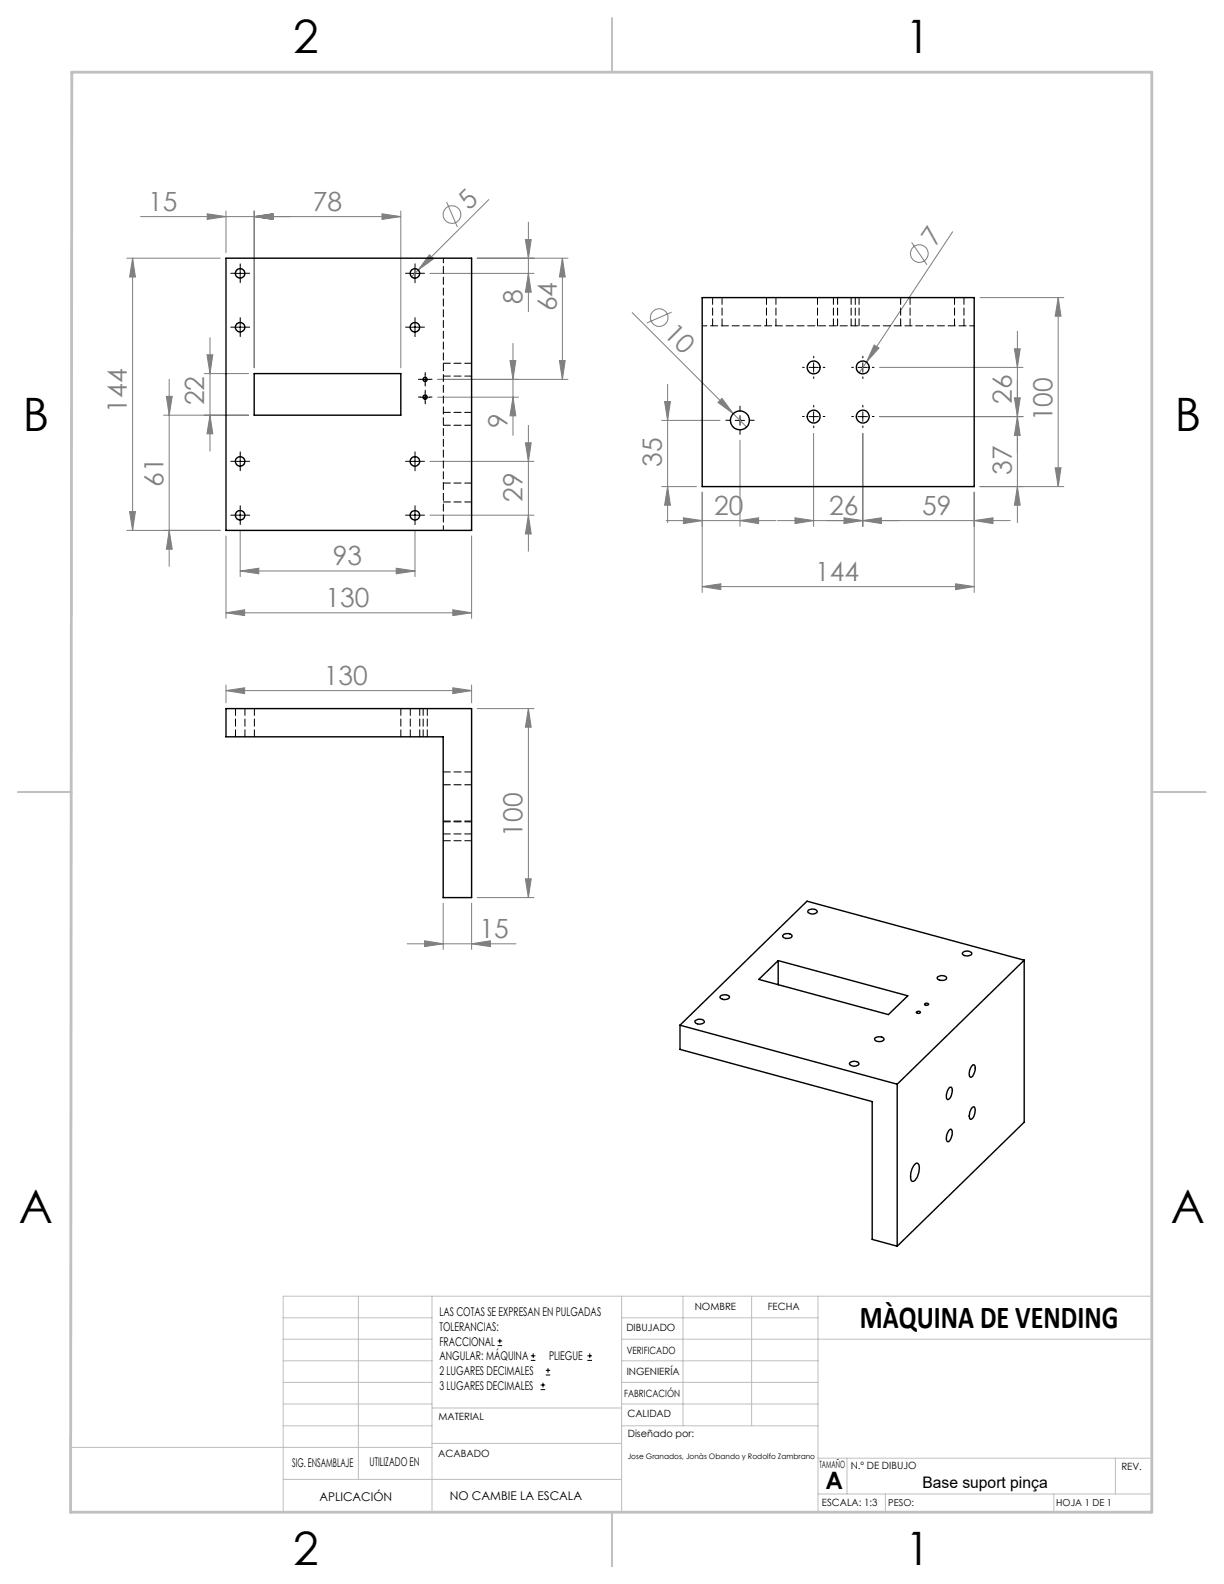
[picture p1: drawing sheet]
<svg xmlns="http://www.w3.org/2000/svg" width="216mm" height="279mm" viewBox="0 0 216 279" stroke-linecap="round" stroke-linejoin="round" font-family="sans-serif">
<g fill="none" stroke="#c0c0c0" stroke-width=".18">
<path d="M50 232.4h26.2M50 236.2h26.2M63.2 228.6v32.3M76.2 228.6v38.1M109.6 228.6v38.1M109.6 232.4h34.7M109.6 236.2h93.6M120.5 228.6v22.9M132.6 228.6v22.9M144.3 228.6v38.1M203.2 228.6h-153.2v38.1M12.5 255.3h63.7"/>
<path d="M50 243.8h26.2M50 251.5h26.2M50 240h26.2M50 247.7h26.2M76.2 254.6h33.4M76.2 248.4h33.4M109.6 243.8h34.7M109.6 251.5h34.7M109.6 240h34.7M109.6 247.7h34.7M144.3 257.2h58.9M149.4 257.2v6.3"/>
<path d="M196.7 257.2v6.3M50 260.9h59.6M144.3 263.5h58.9M156.2 263.5v3.2M185.9 263.5v3.2"/>
</g>
<path d="M108 3.2v9.5M3.1 139.7h9.6M203.2 139.7h9.5M108 266.7v9.6" fill="none" stroke="#c0c0c0" stroke-width=".25"/>
<path d="M12.7 12.7h190.5v254h-190.7z" fill="none" stroke="#c0c0c0" stroke-width=".5"/>
<g fill="none" stroke="#808080" stroke-width=".18">
<path d="M24.8 38.2h45.9M36.5 37.7l3.4 .5-3.4 .5zM39.9 37.2v7.4M44.8 38.2l3.4-.5v1zM44.8 37.2v27.7M67.4 37.7l3.3 .5-3.3 .5zM70.7 37.2v27.7M78.8 35.6l1.9 4.4M86.2 35.2l-12.4 12.4M93.2 39.2v15.8M22.4 45.5h16.4M23.4 45.5v48.1"/>
<path d="M23.4 45.5l.5 3.4h-1zM37 59.5v20.1M73.8 47.6l-1.2 1.2M75.7 44.9l.8 .7-2.7 2zM75.8 48.2h18.4M84.2 45.5h16M92.7 42.3h1l-.5 3.2zM93.2 48.2l.5 3.3h-1zM99.2 45.5v21.4M99.2 45.5l.5 3.4h-1zM111.5 55.1l17.8 17.9M118.5 55.1l-4.4 1.9"/>
<path d="M160.8 42.8l2.7 3.9M168 40.9l-15.2 23M172.9 52.5h14.7M179.5 58.5v33.7M186.7 52.5v33.3M186.7 52.5l.4 3.3h-1zM28.9 73.2h15M29.4 69.9h1l-.6 3.3zM29.8 66.9v33M36 65.9h7.9M36.5 62.6h1l-.5 3.3zM37 73.2l.5 3.3h-1z"/>
<path d="M77.2 66.9h23M77.2 70.1h14.3M90 63.6h1l-.5 3.3zM90.5 70.1l.5 3.2h-1zM90.5 60.6v16.2M92.7 78.1h1l-.5 3.3zM93.2 75v22.2M98.7 63.6h1l-.5 3.3zM116.7 74.2h10.3M117.2 70.8h1.1l-.5 3.4zM117.8 67.8v24.4M126.6 71l.8-.7 1.9 2.7z"/>
<path d="M129.3 73l2.4 2.3M130.5 77.6v15.3M143.5 76.4v16.5M152.2 76.4v16.5M152.8 63.9l-1.2 1.9M154.2 60.9l.8 .5-2.2 2.5zM155.2 64.8h25.2M155.2 73.5h25.2M178.9 61.5h1.1l-.5 3.3zM178.9 70.2h1.1l-.5 3.3zM179.5 73.5l.5 3.3h-1.1zM22.9 90.2h1l-.5 3.4z"/>
<path d="M29.8 93.6l.6 3.3h-1zM38.8 93.6h-16.4M39.9 94.5v14.6M42.4 93.6v8.1M73.2 93.6v8.1M75.8 90.9h18.4M75.8 81.4h18.4M83.2 94.5v14.6M93.2 90.9l.5 3.3h-1zM116.7 85.8h6.1M117.5 91.8h19.4M117.8 85.8l.5 3.3h-1.1z"/>
<path d="M120.5 91.3l3.4 .5-3.4 .6zM123.9 86.8v17.7M130.5 91.8l3.3-.5v1.1zM137.2 91.8h41M140.2 91.3l3.3 .5-3.3 .6zM148.9 91.3l3.3 .5-3.3 .6zM152.2 91.8l3.3-.5v1.1zM171.8 91.8l3.4-.5v1.1zM171.8 86.8v17.7M172.9 85.8h14.7M179.5 85.8l.5 3.3h-1.1zM186.1 82.5h1l-.4 3.3z"/>
<path d="M39.9 108.1l3.2-.5v1zM39.9 108.1h43.3M42.4 100.7l3.2-.5v1zM42.4 100.7h30.8M69.9 100.2l3.3 .5-3.3 .5zM79.9 107.6l3.3 .5-3.3 .5zM123.9 103.5l3.2-.5v1zM123.9 103.5h47.9M168.6 103l3.2 .5-3.2 .5zM39.9 121.8l3.2-.5v1zM39.9 120.8v3.2M39.9 121.8h43.3"/>
<path d="M79.9 121.3l3.3 .5-3.3 .5zM83.2 120.8v3.2M84.2 125h10M93.2 125v33.3M93.2 125l.5 3.3h-1zM78.2 159.3v8.2M83.2 159.3v8.2M84.2 158.3h10M92.7 155h1l-.5 3.3zM71.8 166.5h19.2M74.9 165.9l3.3 .6-3.3 .5zM83.2 166.5l3.3-.6v1.1z"/>
<circle cx="79.7" cy="37.8" r="1.55"/>
<circle cx="116.3" cy="56" r="1.55"/>
<circle cx="162.2" cy="44.7" r="1.56"/>
</g>
<g fill="none" stroke="#000" stroke-width=".18" stroke-dasharray="15.2 1.3 1.3 1.3">
<path d="M41.5 48.2h-.8M41.5 57.7h-.8M42.4 47.4v-.9M42.4 49v.9M42.4 56.9v-.9M42.4 58.5v.9M43.2 48.2h.8M43.2 57.7h.8M72.4 57.7h-.9M72.4 48.2h-.9M73.2 56.9v-.9M73.2 58.5v.9"/>
<path d="M73.2 47.4v-.9M73.2 49v.9M74 57.7h.9M74 48.2h.9M74.2 70h-.4M74.2 66.9h-.4M75 69.2v-.4M75 70.9v.3M75 66.1v-.4M75 67.7v.4M75.8 70h.4M75.8 66.9h.4"/>
<path d="M128.9 74.1h-.9M130.5 72.5v-.9M130.5 75.8v.8M132.2 74.1h.8M141.9 64.8h-.3M141.9 73.5h-.3M143.5 63.1v-.3M143.5 66.5v.3M143.5 71.8v-.3M143.5 75.1v.3M145.2 64.8h.3M145.2 73.5h.3"/>
<path d="M150.5 73.5h-.3M150.5 64.8h-.3M152.2 71.8v-.3M152.2 75.1v.3M152.2 63.1v-.3M152.2 66.5v.3M153.9 73.5h.3M153.9 64.8h.3M41.5 90.9h-.8M41.5 81.4h-.8M42.4 90v-.8M42.4 91.7v.8"/>
<path d="M42.4 80.5v-.8M42.4 82.2v.8M43.2 90.9h.8M43.2 81.4h.8M72.4 81.4h-.9M72.4 90.9h-.9M73.2 80.5v-.8M73.2 82.2v.8M73.2 90v-.8M73.2 91.7v.8M74 81.4h.9M74 90.9h.9"/>
</g>
<g fill="none" stroke="#000" stroke-width=".18">
<path d="M41.5 48.2h1.7M41.5 57.7h1.7M42.4 47.4v1.7M42.4 56.9v1.7M72.4 48.2h1.6M72.4 57.7h1.6M73.2 47.4v1.7M73.2 56.9v1.7M74.2 70.1h1.6M74.2 66.9h1.6M75 66.1v1.7M75 69.2v1.7"/>
<path d="M129.7 74.2h1.6M130.5 73.3v1.7M142.7 73.5h1.7M142.7 64.8h1.7M143.5 64v1.7M143.5 72.6v1.7M151.3 73.5h1.7M151.3 64.8h1.7M152.2 64v1.7M152.2 72.6v1.7M41.5 90.9h1.7M41.5 81.4h1.7"/>
<path d="M42.4 80.6v1.6M42.4 90.1v1.6M72.4 90.9h1.6M72.4 81.4h1.6M73.2 80.6v1.6M73.2 90.1v1.6"/>
</g>
<g fill="#808080">
<path d="M126.6 71l.8-.7 1.9 2.7z"/>
<path d="M75.7 44.9l.8 .7-2.7 2z"/>
<path d="M154.2 60.9l.8 .5-2.2 2.5z"/>
<path d="M79.9 107.6l3.3 .5-3.3 .5zM39.9 108.1l3.2-.5v1zM67.4 37.7l3.3 .5-3.3 .5zM44.8 38.2l3.4-.5v1zM44.8 38.2l3.4-.5v1zM36.5 37.7l3.4 .5-3.4 .5zM79.9 121.3l3.3 .5-3.3 .5zM39.9 121.8l3.2-.5v1zM130.5 91.8l3.3-.5v1.1zM120.5 91.3l3.4 .5-3.4 .6z"/>
<path d="M42.4 100.7l3.2-.5v1zM69.9 100.2l3.3 .5-3.3 .5zM74.9 165.9l3.3 .6-3.3 .5zM83.2 166.5l3.3-.6v1.1zM123.9 103.5l3.2-.5v1zM168.6 103l3.2 .5-3.2 .5zM140.2 91.3l3.3 .5-3.3 .6zM152.2 91.8l3.3-.5v1.1zM148.9 91.3l3.3 .5-3.3 .6zM171.8 91.8l3.4-.5v1.1z"/>
<path d="M22.9 90.2h1l-.5 3.4zM23.4 45.5l.5 3.4h-1z"/>
<path d="M93.2 90.9l.5 3.3h-1zM92.7 78.1h1l-.5 3.3zM93.2 48.2l.5 3.3h-1zM92.7 42.3h1l-.5 3.2zM98.7 63.6h1l-.5 3.3zM99.2 45.5l.5 3.4h-1z"/>
<path d="M36.5 62.6h1l-.5 3.3zM37 73.2l.5 3.3h-1zM29.4 69.9h1l-.6 3.3zM29.8 93.6l.6 3.3h-1zM90 63.6h1l-.5 3.3zM90.5 70.1l.5 3.2h-1zM93.2 125l.5 3.3h-1zM92.7 155h1l-.5 3.3zM186.7 52.5l.4 3.3h-1zM186.1 82.5h1l-.4 3.3zM178.9 61.5h1.1l-.5 3.3zM179.5 73.5l.5 3.3h-1.1zM178.9 70.2h1.1l-.5 3.3zM179.5 85.8l.5 3.3h-1.1zM117.2 70.8h1.1l-.5 3.4zM117.8 85.8l.5 3.3h-1.1z"/>
</g>
<g fill="none" stroke="#000" stroke-width=".25">
<path d="M39.9 45.5h43.3v48.1h-43.3zM123.9 52.5h47.9v33.3h-47.9zM44.8 65.9h25.9v7.3h-25.9zM39.9 125h43.3v33.3h-5v-28.3h-38.3zM127.2 175.6a1.03 1.03 0 0 1 1.5 .3 1.05 1.05 0 0 1-1.7 0zM133.8 172.8l3.5-3.4 22.8 6.2-3.4 3.4zM137.3 169.4v4.3M138.1 165a.99 .99 0 0 1 1.6 .2 1.07 1.07 0 0 1-1.7-.1zM142.6 160.5a1.16 1.16 0 0 1 1.5 .3 .97 .97 0 0 1-1.6 0zM161.6 178.5a.39 .39 0 0 1 .4-.1 .39 .39 0 0 1 .3 .2l-.3 .2zM163.1 177.1a.35 .35 0 0 1 .4-.2 .35 .35 0 0 1 .3 .3 .35 .35 0 0 1-.4 .2 .35 .35 0 0 1-.3-.3zM165.4 172.3a1.2 1.2 0 0 1 1.6 .1 .95 .95 0 0 1-1.5 .4l-.2-.3z"/>
<path d="M169.8 168a1.04 1.04 0 0 1 1.6 .2 1.05 1.05 0 0 1-1.6 0zM180.7 169.4l-22.4 21.8M180.7 169.4v28.5l-22.4 21.9M180.7 169.4l-38.4-10.4-22.4 21.8M119.9 180.8v4.3l33.9 9.2v24.3l4.5 1.2M119.9 180.8l38.4 10.4M122.6 180a1.11 1.11 0 0 1 1.6 .2 1.06 1.06 0 0 1-1.6 0zM150 187.4a1.18 1.18 0 0 1 1.5 .2 1 1 0 0 1-1.7 0zM154.4 183.1a1.16 1.16 0 0 1 1.5 .2 .97 .97 0 0 1-1.6 0zM158.3 191.2v28.6M167.5 191.8h.1a.64 .64 0 0 1 .3 1 1.23 1.23 0 0 1-.8 1.2 1.79 1.79 0 0 1 .4-2.2zM167.5 199.2h.2a1.75 1.75 0 0 1-.4 2.2h-.1a1.43 1.43 0 0 1 .1-1.9z"/>
<path d="M171.4 188l.3-.2a1.3 1.3 0 0 1 0 1.7l-.4 .5a.77 .77 0 0 1-.3-1.2zM171.4 195.4l.3-.2a.86 .86 0 0 1 .2 1.2 1 1 0 0 1-.7 1 1.86 1.86 0 0 1 .2-2zM161.3 205.5a.46 .46 0 0 1 .5-.3 .46 .46 0 0 1 .3 .6 2.85 2.85 0 0 1-1 2.6h-.1a1.11 1.11 0 0 1-.3-1.4l.2-.8z"/>
<circle cx="42.4" cy="57.7" r=".83"/>
<circle cx="42.4" cy="48.2" r=".84"/>
<circle cx="73.2" cy="48.2" r=".84"/>
<circle cx="73.2" cy="57.7" r=".84"/>
<circle cx="75" cy="70" r=".37"/>
<circle cx="75" cy="66.9" r=".36"/>
<circle cx="130.5" cy="74.2" r="1.67"/>
<circle cx="143.5" cy="64.8" r="1.13"/>
<circle cx="143.5" cy="73.5" r="1.14"/>
<circle cx="152.2" cy="64.8" r="1.13"/>
<circle cx="152.2" cy="73.5" r="1.14"/>
<circle cx="42.3" cy="90.9" r=".84"/>
<circle cx="42.3" cy="81.4" r=".84"/>
<circle cx="73.2" cy="90.9" r=".83"/>
<circle cx="73.2" cy="81.4" r=".83"/>
</g>
<path d="M123.9 57.5h48M78.2 93.5v-48" fill="none" stroke="#000" stroke-width=".18" stroke-dasharray="1.3 .6" stroke-dashoffset=".4"/>
<g fill="none" stroke="#000" stroke-width=".18" stroke-dasharray="1.3 .6">
<path d="M125.7 52.5v5M127.4 57.5v-5M135.2 52.5v5M136.9 57.5v-5M144.2 57.5v-5M147 52.5v5M147.7 57.5v-5M150.1 52.5v5M150.9 57.5v-5M151.5 57.5v-5M158.9 52.5v5M160.5 57.5v-5"/>
<path d="M168.4 52.5v5M170 57.5v-5M78.2 66.3h5M78.2 75h5M83.2 64.1h-5M83.2 72.7h-5M78.2 88.5h5M83.2 85.2h-5M41.5 125v5M43.2 130v-5M44.9 130v-5M70.7 130v-5"/>
<path d="M72.4 125v5M74 130v-5M74.6 125v5M75.4 130v-5M78.2 138.4h5M83.2 136.2h-5M78.2 148.3h5M78.2 147.1h5M83.2 145h-5M83.2 144.8h-5"/>
</g>
<g fill="none" stroke="#000" stroke-width=".18">
<path d="M87.8 237.3h.8M87.8 236.5h.8M88.2 236.1v.9M93.6 240h.8M93.6 239.1h.8M94.1 238.7v.8M103.6 240h.8M103.6 239.1h.8M104 238.7v.8M95.4 245.1h.8M95.4 244.3h.8M95.8 243.9v.8"/>
<path d="M96.3 242.5h.7M96.3 241.7h.7M96.7 241.3v.8"/>
</g>
<g font-size="8.1">
<text x="51.7" y="9.3">2</text>
<text x="159.7" y="9.3">1</text>
<text x="4" y="76">B</text>
<text x="207.2" y="76">B</text>
<text x="3.3" y="215.7">A</text>
<text x="206.5" y="215.7">A</text>
<text x="51.7" y="276">2</text>
<text x="159.7" y="276">1</text>
</g>
<text font-size="5.6" x="151.7" y="234.3">MÀQUINA DE VENDING</text>
<g font-size="4.7" fill="#808080">
<text x="26.1" y="37.2">15</text>
<text x="55.2" y="37.2">78</text>
<text x="82.8" y="37.2" transform="rotate(-45 82.8 37.2)">5</text>
<text x="165" y="43.5" transform="rotate(-57 165 43.5)">7</text>
<text x="92.2" y="53.6" transform="rotate(-90 92.2 53.6)">8</text>
<text x="98.2" y="54.9" transform="rotate(-90 98.2 54.9)">64</text>
<text x="116.9" y="59" transform="rotate(45 116.9 59)">10</text>
<text x="36" y="71.5" transform="rotate(-90 36 71.5)">22</text>
<text x="178.5" y="71.2" transform="rotate(-90 178.5 71.2)">26</text>
<text x="22.4" y="72.8" transform="rotate(-90 22.4 72.8)">144</text>
<text x="89.5" y="75.5" transform="rotate(-90 89.5 75.5)">9</text>
<text x="185.7" y="74.3" transform="rotate(-90 185.7 74.3)">100</text>
<text x="116.7" y="82.3" transform="rotate(-90 116.7 82.3)">35</text>
<text x="178.5" y="83.7" transform="rotate(-90 178.5 83.7)">37</text>
<text x="28.9" y="85.8" transform="rotate(-90 28.9 85.8)">61</text>
<text x="92.2" y="88.5" transform="rotate(-90 92.2 88.5)">29</text>
<text x="126" y="90.8">20</text>
<text x="146.3" y="90.8">26</text>
<text x="162.7" y="90.8">59</text>
<text x="58.7" y="99.7">93</text>
<text x="57.4" y="107.1">130</text>
<text x="143.8" y="102.5">144</text>
<text x="57.1" y="120.8">130</text>
<text x="92.2" y="147.6" transform="rotate(-90 92.2 147.6)">100</text>
<text x="84.6" y="165.4">15</text>
</g>
<text font-size="4.2" x="145.6" y="262.7">A</text>
<text font-size="2.8" x="162.7" y="262.5">Base suport pinça</text>
<g font-size="2.1">
<text x="77.5" y="232.2">LAS COTAS SE EXPRESAN EN PULGADAS</text>
<text x="77.5" y="234.7">TOLERANCIAS:</text>
<text x="77.5" y="237.3">FRACCIONAL</text>
<text x="77.5" y="239.9">ANGULAR: MÁQUINA</text>
<text x="96.9" y="239.9">PLIEGUE</text>
<text x="77.5" y="242.5">2 LUGARES DECIMALES</text>
<text x="77.5" y="245.1">3 LUGARES DECIMALES</text>
<text x="51.5" y="258.7">SIG. ENSAMBLAJE</text>
<text x="65.2" y="258.6">UTILIZADO EN</text>
<text x="56.3" y="264.8">APLICACIÓN</text>
<text x="79.3" y="264.6">NO CAMBIE LA ESCALA</text>
</g>
<g font-size="1.8">
<text x="122.5" y="231.1">NOMBRE</text>
<text x="135.4" y="231.1">FECHA</text>
<text x="110.5" y="234.8">DIBUJADO</text>
<text x="110.5" y="238.9">VERIFICADO</text>
<text x="110.6" y="242.5">INGENIERÍA</text>
<text x="77.3" y="250.5">MATERIAL</text>
<text x="110.1" y="246.4">FABRICACIÓN</text>
<text x="110.7" y="250">CALIDAD</text>
<text x="77.3" y="257">ACABADO</text>
<text x="110.7" y="253.5">Diseñado por:</text>
<text x="144.5" y="258.9">TAMAÑO</text>
<text x="150.1" y="259.1">N.º DE DIBUJO</text>
<text x="197.8" y="259.2">REV.</text>
<text x="145" y="265.7">ESCALA: 1:3</text>
</g>
<g font-size="1.7">
<text x="156.7" y="265.7">PESO:</text>
<text x="186.3" y="265.7">HOJA 1 DE 1</text>
</g>
<text font-size="1.3" x="110.7" y="257.4">Jose Granados, Jonàs Obando y Rodolfo Zambrano</text>
</svg>
